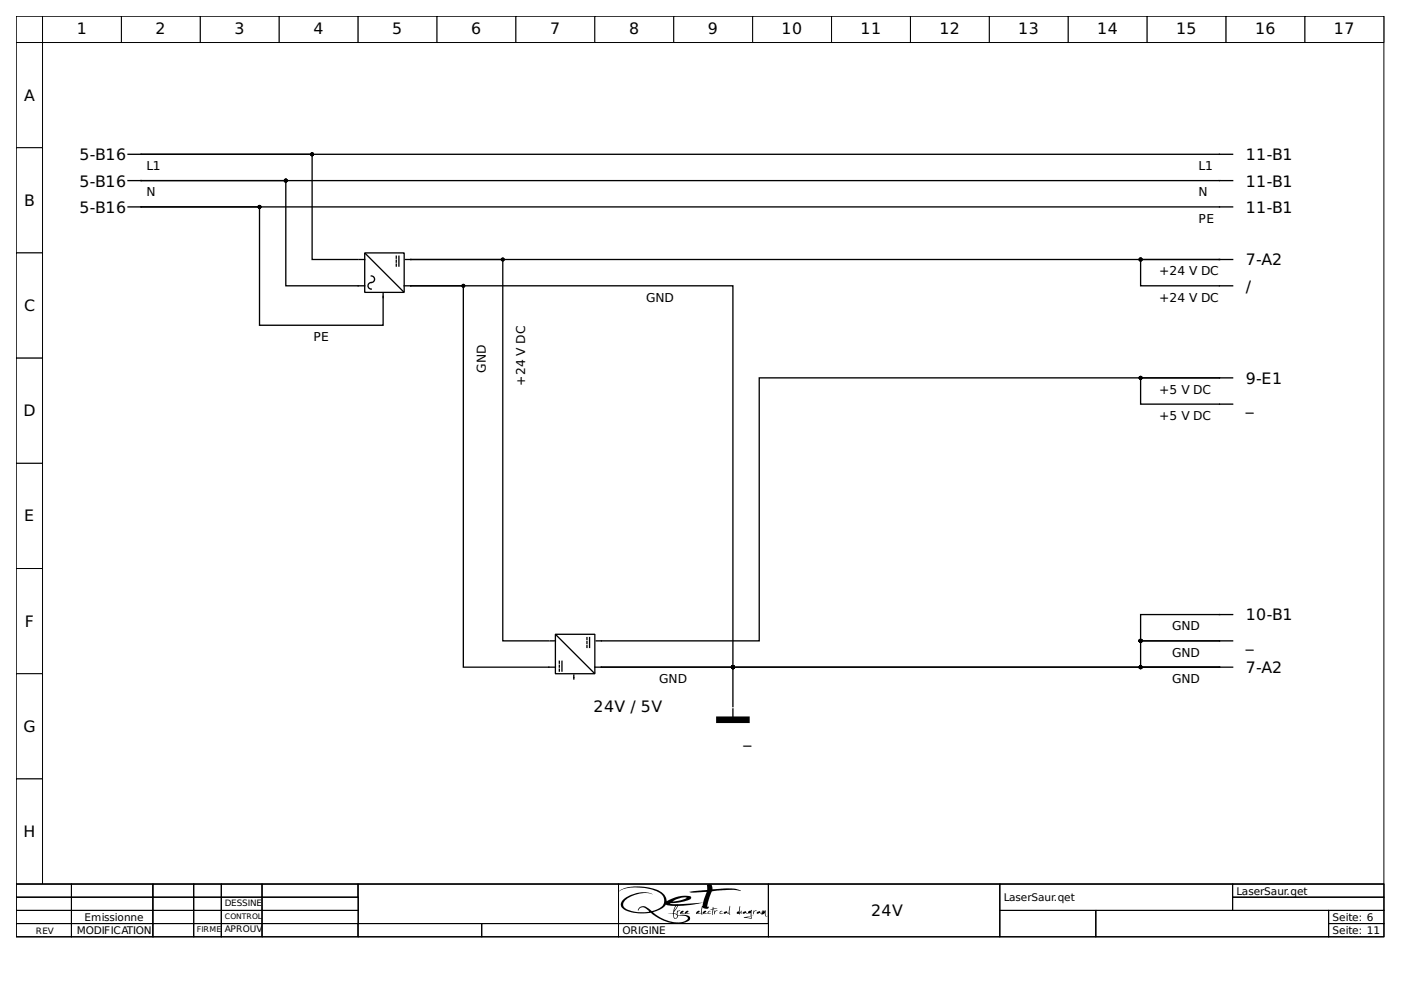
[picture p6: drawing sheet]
<svg xmlns="http://www.w3.org/2000/svg" width="297mm" height="210mm" viewBox="0 0 297 210" stroke-linecap="round" stroke-linejoin="round" font-family="sans-serif">
<path d="M3.4 3.4h290v184.1h-290z" fill="none" stroke="#000" stroke-width=".21"/>
<g fill="#fff" stroke="#000" stroke-width=".21">
<path d="M3.4 3.4h5.6v5.6h-5.6z"/>
<path d="M9 3.4h16.7v5.6h-16.7z"/>
<path d="M25.7 3.4h16.8v5.6h-16.8z"/>
<path d="M42.5 3.4h16.7v5.6h-16.7z"/>
<path d="M59.2 3.4h16.7v5.6h-16.7z"/>
<path d="M75.9 3.4h16.8v5.6h-16.8z"/>
<path d="M92.7 3.4h16.7v5.6h-16.7z"/>
<path d="M109.4 3.4h16.7v5.6h-16.7z"/>
<path d="M126.1 3.4h16.7v5.6h-16.7z"/>
<path d="M142.8 3.4h16.8v5.6h-16.8z"/>
<path d="M159.6 3.4h16.7v5.6h-16.7z"/>
<path d="M176.3 3.4h16.7v5.6h-16.7z"/>
<path d="M193 3.4h16.8v5.6h-16.8z"/>
<path d="M209.8 3.4h16.7v5.6h-16.7z"/>
<path d="M226.5 3.4h16.7v5.6h-16.7z"/>
<path d="M243.2 3.4h16.8v5.6h-16.8z"/>
<path d="M260 3.4h16.7v5.6h-16.7z"/>
<path d="M276.7 3.4h16.7v5.6h-16.7z"/>
<path d="M3.4 9h5.6v22.3h-5.6z"/>
<path d="M3.4 31.3h5.6v22.3h-5.6z"/>
<path d="M3.4 53.6h5.6v22.3h-5.6z"/>
<path d="M3.4 75.9h5.6v22.3h-5.6z"/>
<path d="M3.4 98.2h5.6v22.3h-5.6z"/>
<path d="M3.4 120.5h5.6v22.3h-5.6z"/>
<path d="M3.4 142.8h5.6v22.4h-5.6z"/>
<path d="M3.4 165.2h5.6v22.3h-5.6z"/>
<path d="M3.4 187.5h290v11.1h-290z"/>
<path d="M3.4 187.5h11.7v2.7h-11.7z"/>
</g>
<path d="M3.4 187.5h11.7v2.7h-11.7z" fill="none" stroke="#000" stroke-width=".21"/>
<path d="M15.1 187.5h17.3v2.7h-17.3z" fill="#fff" stroke="#000" stroke-width=".21"/>
<path d="M15.1 187.5h17.3v2.7h-17.3z" fill="none" stroke="#000" stroke-width=".21"/>
<path d="M32.4 187.5h8.7v2.7h-8.7z" fill="#fff" stroke="#000" stroke-width=".21"/>
<path d="M32.4 187.5h8.7v2.7h-8.7z" fill="none" stroke="#000" stroke-width=".21"/>
<path d="M41.1 187.5h5.8v2.7h-5.8z" fill="#fff" stroke="#000" stroke-width=".21"/>
<path d="M41.1 187.5h5.8v2.7h-5.8z" fill="none" stroke="#000" stroke-width=".21"/>
<path d="M46.9 187.5h8.7v2.7h-8.7z" fill="#fff" stroke="#000" stroke-width=".21"/>
<path d="M46.9 187.5h8.7v2.7h-8.7z" fill="none" stroke="#000" stroke-width=".21"/>
<path d="M55.6 187.5h20.3v2.7h-20.3z" fill="#fff" stroke="#000" stroke-width=".21"/>
<path d="M55.6 187.5h20.3v2.7h-20.3z" fill="none" stroke="#000" stroke-width=".21"/>
<path d="M75.9 187.5h55.2v8.3h-55.2z" fill="#fff" stroke="#000" stroke-width=".21"/>
<path d="M75.9 187.5h55.2v8.3h-55.2z" fill="none" stroke="#000" stroke-width=".21"/>
<path d="M131.1 187.5h31.8v8.3h-31.8z" fill="#fff" stroke="#000" stroke-width=".21"/>
<g fill="#000">
<path d="M144.4 193.2l.5-.1v.1l-.6 .4a.72 .72 0 0 0 1-.3l.5-.2 .2 .1-.1 .2-.6 .2h1l-.8 .2-.3-.2-.9 .2-.1-.2zM149.1 193.3l.5-.2 .1 .1-.6 .4a.97 .97 0 0 0 1.2-.4h.4l-.3 .1-.2 .4 .6-.1a.67 .67 0 0 1-.8 0l-.9 .2-.2-.1zM150.6 192.8l.5-.1v-.4l.2 .3h.5l.2 .1a.7 .7 0 0 0-.7 .2 .7 .7 0 0 0-.2 .7l-.1 .4 .1-1.2zM151.5 193l.1 .2 .6-.1a.58 .58 0 0 0-.7 .8l-.1-.5zM152.7 193.2h.5a.37 .37 0 0 0-.5 .4h.7l-.8 .1zM154.7 192.1v1.3l.1 .2h-.1l.1 .3h-.1a1.03 1.03 0 0 0-1.2-.2v-.3l.6-.2 .1 .2 .2 .2zM156.9 192.1l-.1 1.4 .4-.4v.6l-.2-.3-.1 .5-.7-.2v-.1l.4-.4zM159.8 193.1h.6a.59 .59 0 0 0-.6 .8zM160.5 193.4l.6-.3 .1 .3 .2 .2 .2-.6 .1 .5 .2-.5 .1 .3 .3-.3a1.18 1.18 0 0 0 .3 1.2l.2-.1-.5 .2-.2-.8-.2 .3-.1-.1-.2 .3a.83 .83 0 0 0-1.1-.3z"/>
<path d="M144.4 193.2l-.2 .5 .3 .1 .7-.2 .3 .2 .8-.2h-1l.7-.4a.52 .52 0 0 0-.9 .4l-.8 .1 .6-.4-.1-.2zM144.4 193.2l.4-.1 .1 .2-.5 .4 .7-.1 .7-.5 .1 .1v.2l-.6 .2h1l-.8 .2-.3-.2a.66 .66 0 0 1-1 0z"/>
<path d="M149.1 193.3l-.2 .4 .2 .1 .9-.2 .4 .2 .4-.2-.6 .1 .2-.4h.3l-.1-.2-.3 .1-.3 .4h-.3h-.6l.5-.2v-.3zM149.1 193.3l.3-.2 .3 .1-.1 .2-.5 .2 .2 .1a.78 .78 0 0 0 1-.5l.4 .1a.29 .29 0 0 0-.4 0 .29 .29 0 0 0 0 .4l.5-.1-.4 .2-.4-.2-.9 .2-.2-.1z"/>
<path d="M131.2 189l1.7-.7 2.9-.1a8.9 8.9 0 0 1 4.2 1.2l.3 .3a1.91 1.91 0 0 1-1.2 3.2l-1 .2a1.89 1.89 0 0 0-2.6-.7l-.3 .5 .1 .2a1.04 1.04 0 0 1 .8-.7 1.04 1.04 0 0 1 1 .4l.5 .4v.1a8.1 8.1 0 0 1-5-.7l-.5-.7v-.3l.7-.9 .9-.6 2.3-.7h1.3l1.1 .2-1.4-.4a7.1 7.1 0 0 0-3.9 .9 1.81 1.81 0 0 0-1.3 2.2 5.9 5.9 0 0 0 4.3 1.4l1.9-.2 1.7 1.2a6.3 6.3 0 0 0 6.5 .4 .7 .7 0 0 0 0-.8 .7 .7 0 0 0-.7-.3l-1.7 .1-.2-.2 .1-.6 .5-.2-.1-.1-.5 .1-.1 .7-.7-.3 1-1.4 2.8-.3 2.5-.4-.5 2.2h-.9l.6-.2 .1-.2-.2-.1-.3 .1-.3 .4 .2 .2 .8-.2 .3 .3-.1-.4 .2-1.2 .1 .2 .5 .2 .6-.2v-.3l-.2 .1v-.5l.9-2.8 4.3-.3 1.9 .2-1.6-.5-4.4 .2-.2-1a.58 .58 0 0 0-.8-.1 .58 .58 0 0 0-.2 .8v.4l-3.8 .4 .7 .2 3-.2-.7 2.3-5.1 .3h-1.4l-.6-.2 2.3-.2 2.1-.7 .1-.5-.8-.2-2 .2-2.3 1-.1-.4a3.7 3.7 0 0 0-3.3-2.4 10.6 10.6 0 0 0-6.2 .3zM131.2 189a7.8 7.8 0 0 1 6.3-.8l2.2 .6a2.62 2.62 0 0 1 1.7 2.3l.7-.4a6.4 6.4 0 0 1 4.3-.6l.1 .4a8 8 0 0 1-4.1 1h-.4l.6 .2h1.4l5.1-.3 .7-2.3-3 .2-.7-.2 3.8-.4v-1l.2-.2a.84 .84 0 0 1 1 1.1l2.7-.2a6.1 6.1 0 0 1 3.2 .4l.1 .1-2.2-.2-3.8 .3a5.3 5.3 0 0 0-1.1 2.6v.7h.3l-.1 .2-.3 .2a.69 .69 0 0 1-.9-.4l-.2 1.2 .1 .4-.3-.3-.8 .2-.2-.2 .3-.4 .3-.1 .2 .1-.1 .2-.6 .2h.9l.5-2.2-2.5 .4-2.8 .3-.9 1.5 .6 .2 .1-.8 .6 .1-.4 .1a.61 .61 0 0 0 0 .9l1-.1 .9 .1 .5 .2 .1 .4a1.37 1.37 0 0 1-1.4 1l-1.4 .1-1-.1a15.6 15.6 0 0 1-4.7-2.2l-2.7 .1-1.5-.2-1.2-.5a1.21 1.21 0 0 1-.8-1.2 3.8 3.8 0 0 1 3-2.2l2.2-.3 .9 .1 .7 .3a5.9 5.9 0 0 0-6.1 1.6 1.08 1.08 0 0 0 .8 1.7l2.4 .5 2.2-.1-.8-.7-.6-.2-.6 .2-.5 .4a1.11 1.11 0 0 1 1.4-.9l1.6 1.1 2-.9a1.41 1.41 0 0 0 .6-1.2 2.19 2.19 0 0 0-1.9-2.3l-1.9-.5a8 8 0 0 0-5.9 .8zM142.6 191.1l1.5-.7 1-.1h.5a6.5 6.5 0 0 1-2.9 .8zM142.6 191.1l1.8-.2 1.2-.6h-.5l-1 .1zM138.5 193.4a5.3 5.3 0 0 0 2.6-1.5l.1-.1 2 .3-.5 1.5-1.1 .2 1.1-.1a.96 .96 0 0 0 .5 1.1l.5-.5a1.17 1.17 0 0 1 1.4-.1 .66 .66 0 0 1 .7 .6l-.3 .4-.7 .3a7.5 7.5 0 0 1-6-1.8zM138.4 193.4a8.7 8.7 0 0 0 3.9 2 3.5 3.5 0 0 0 3.5-.6 1.11 1.11 0 0 0-1.3-.7l-.7 .1-.4 .5h-.5l-.2-1-1.1 .1 1.1-.2 .5-1.5-2-.3a3.4 3.4 0 0 1-2.5 1.5zM143.4 192.1h.2l-.6 1zM143.3 192.1l-.3 1 .6-1zM142.9 193.7l.6 .3 .1 .3a.37 .37 0 0 1-.2 .3 .37 .37 0 0 1-.4-.1zM142.9 193.7a.73 .73 0 0 0 .4 1l.3-.3v-.3z"/>
<path d="M131.2 189h.1a9.2 9.2 0 0 1 6.1-.6 4.4 4.4 0 0 1 3.3 1.9 1.98 1.98 0 0 1-1.6 2.6l-1 .2a2.07 2.07 0 0 0-2.3-.8l-.4 .4-.2 .3a1.2 1.2 0 0 1 1.1-.7 1.2 1.2 0 0 1 1.1 .7l.2 .3a8.1 8.1 0 0 1-5-.7 1.14 1.14 0 0 1 .2-1.9 6.4 6.4 0 0 1 5.6-1.1 5.8 5.8 0 0 0-6.7 1.7 1.62 1.62 0 0 0 1.5 1.9 14.9 14.9 0 0 0 4.9 .4 7.4 7.4 0 0 0 7.9 1.7 .68 .68 0 0 0 .3-.9 .68 .68 0 0 0-.8-.4l-1.7 .1a.59 .59 0 0 1-.1-.6 .59 .59 0 0 1 .5-.4h-.6l-.1 .7-.7-.3 1-1.4 2.8-.3 2.5-.4-.1 .6a1.28 1.28 0 0 0-.4 1.2v.4h-.9l.7-.4h-.5l-.3 .5 1-.1 .2 .3h.2a1.53 1.53 0 0 1 0-1.6 .79 .79 0 0 0 1.3 .1v-.2l-.3 .1v-.3l.7-2.6a.51 .51 0 0 1 .7-.5 16.1 16.1 0 0 1 5.7 0 5.3 5.3 0 0 0-3.3-.5l-2.7 .2-.1-.5a.59 .59 0 0 0-.7-.7 .59 .59 0 0 0-.4 .9v.4l-3.8 .4 .7 .2 3-.2-.7 2.3-5.1 .3h-1.4l-.6-.2 1.9-.1a4.9 4.9 0 0 0 2.6-.9v-.4a6.5 6.5 0 0 0-5.1 1 3 3 0 0 0-2.8-2.7 10.9 10.9 0 0 0-6.8 .2zM142.6 191.1a4.1 4.1 0 0 1 3-.8 6.2 6.2 0 0 1-3 .8zM138.4 193.4a5.8 5.8 0 0 0 2.9-1.6l1.9 .3-.5 1.5-1.1 .2 1.1-.1v.5a.58 .58 0 0 0 .5 .6l.5-.5a1.88 1.88 0 0 1 2.1 .3 1.33 1.33 0 0 1-1.5 .9 8.2 8.2 0 0 1-5.9-2.1zM143.3 192.1h.2l-.5 1zM142.9 193.7a.59 .59 0 0 1 .7 .7l-.5 .3-.2-.4z"/>
<path d="M150.6 192.8h.5l-.1 1 .1 .2 .2-1.2 .8-.1-.3-.1h-.5l-.1-.3-.1 .4zM150.6 192.8l.5-.1 .1-.4 .1 .3h.5l.3 .1a.73 .73 0 0 0-.8 .2 .73 .73 0 0 0-.2 .7l-.1 .4 .1-1.2z"/>
<path d="M151.5 193v.9l.1-.6 .6-.2-.6 .1zM151.5 193l.1 .2 .6-.1a.61 .61 0 0 0-.7 .8z"/>
<path d="M152.7 193.2l-.1 .5 .8-.1h-.7l.1-.3 .4-.1zM152.7 193.2h.5l-.4 .1-.1 .3h.7l-.8 .1z"/>
<path d="M154.7 192.1l-.2 1.5-.3-.1-.1-.3-.5 .1-.1 .4 .5-.2 .8 .4-.1-.2 .1-.1-.1-.1zM154.7 192.1v1.4l.1 .1h-.1l.1 .3-.7-.4-.6 .2 .1-.4 .5-.1 .1 .3 .3 .1z"/>
<path d="M156.9 192.1l-.2 .8a.39 .39 0 0 1-.4 .5l-.1 .3 .7 .2 .1-.5 .2 .4v-.7l-.4 .4zM156.9 192.1l-.1 1.4 .4-.4v.7l-.2-.4-.1 .5-.7-.2 .1-.3a.39 .39 0 0 0 .4-.5z"/>
<path d="M157.6 193.3l-.1 .3 .1 .1 .5-.2 .3 .2 .8-.2v.7l-1.5 .3 1.6 .3v-.6l.5-.1-.5 .1v-1.3l-.2 .2-.3 .1-.2 .4-.4-.1-.1-.3zM157.6 193.3l.5-.1 .1 .3 .4 .1a.48 .48 0 0 1 .6-.5l.1-.2 .1 .1-.1 1.2 .5-.1-.5 .1v.6l-1.7-.3 1.6-.3v-.7l-.8 .2-.3-.2-.5 .2-.1-.1zM158.3 194.5l.9-.2v.4zM158.3 194.5l.9 .2v-.4z"/>
<path d="M157.5 193.4v.3h.2l.4-.2 .3 .2 .8-.2v.7l-1.6 .3 1.7 .3v-.6l.5-.1-.5 .1 .1-1.2-.1-.1-.1 .1a.62 .62 0 0 0-.7 .6l-.3-.1-.1-.3zM158.3 194.5l.9-.2v.4z"/>
<path d="M159.8 193v.9l.1-.6 .5-.2-.5 .1zM159.8 193l.1 .2 .5-.1v.1a.41 .41 0 0 0-.5 .4l-.1 .3z"/>
<path d="M160.5 193.4v.3l.5-.2 .5 .2v.3l.6-.4a.53 .53 0 0 0 .5 .7l.2-.2-.2 .1a1.06 1.06 0 0 1-.3-1.2l-.3 .3-.1-.3-.2 .5-.1-.5-.2 .6-.2-.1-.1-.4zM160.5 193.4l.6-.2 .1 .3 .2 .1 .2-.6 .1 .5 .2-.5 .1 .4 .3-.4v1.1l.2 .2 .3-.2-.5 .2-.2-.8-.2 .3-.1-.1-.3 .3v-.3l-.5-.2-.5 .2z"/>
</g>
<path d="M131.1 187.5h31.8v8.3h-31.8z" fill="none" stroke="#000" stroke-width=".21"/>
<path d="M162.9 187.5h49.1v11.1h-49.1z" fill="#fff" stroke="#000" stroke-width=".21"/>
<path d="M162.9 187.5h49.1v11.1h-49.1z" fill="none" stroke="#000" stroke-width=".21"/>
<path d="M212 187.5h49.3v5.5h-49.3z" fill="#fff" stroke="#000" stroke-width=".21"/>
<path d="M212 187.5h49.3v5.5h-49.3z" fill="none" stroke="#000" stroke-width=".21"/>
<path d="M261.3 187.5h32.1v2.7h-32.1z" fill="#fff" stroke="#000" stroke-width=".21"/>
<path d="M261.3 187.5h32.1v2.7h-32.1z" fill="none" stroke="#000" stroke-width=".21"/>
<path d="M3.4 190.2h11.7v2.8h-11.7z" fill="#fff" stroke="#000" stroke-width=".21"/>
<path d="M3.4 190.2h11.7v2.8h-11.7z" fill="none" stroke="#000" stroke-width=".21"/>
<path d="M15.1 190.2h17.3v2.8h-17.3z" fill="#fff" stroke="#000" stroke-width=".21"/>
<path d="M15.1 190.2h17.3v2.8h-17.3z" fill="none" stroke="#000" stroke-width=".21"/>
<path d="M32.4 190.2h8.7v2.8h-8.7z" fill="#fff" stroke="#000" stroke-width=".21"/>
<path d="M32.4 190.2h8.7v2.8h-8.7z" fill="none" stroke="#000" stroke-width=".21"/>
<path d="M41.1 190.2h5.8v2.8h-5.8z" fill="#fff" stroke="#000" stroke-width=".21"/>
<path d="M41.1 190.2h5.8v2.8h-5.8z" fill="none" stroke="#000" stroke-width=".21"/>
<path d="M46.9 190.2h8.7v2.8h-8.7z" fill="#fff" stroke="#000" stroke-width=".21"/>
<path d="M46.9 190.2h8.7v2.8h-8.7z" fill="none" stroke="#000" stroke-width=".21"/>
<path d="M55.6 190.2h20.3v2.8h-20.3z" fill="#fff" stroke="#000" stroke-width=".21"/>
<path d="M55.6 190.2h20.3v2.8h-20.3z" fill="none" stroke="#000" stroke-width=".21"/>
<path d="M261.3 190.2h32.1v2.8h-32.1z" fill="#fff" stroke="#000" stroke-width=".21"/>
<path d="M261.3 190.2h32.1v2.8h-32.1z" fill="none" stroke="#000" stroke-width=".21"/>
<path d="M3.4 193h11.7v2.8h-11.7z" fill="#fff" stroke="#000" stroke-width=".21"/>
<path d="M3.4 193h11.7v2.8h-11.7z" fill="none" stroke="#000" stroke-width=".21"/>
<path d="M15.1 193h17.3v2.8h-17.3z" fill="#fff" stroke="#000" stroke-width=".21"/>
<path d="M15.1 193h17.3v2.8h-17.3z" fill="none" stroke="#000" stroke-width=".21"/>
<path d="M32.4 193h8.7v2.8h-8.7z" fill="#fff" stroke="#000" stroke-width=".21"/>
<path d="M32.4 193h8.7v2.8h-8.7z" fill="none" stroke="#000" stroke-width=".21"/>
<path d="M41.1 193h5.8v2.8h-5.8z" fill="#fff" stroke="#000" stroke-width=".21"/>
<path d="M41.1 193h5.8v2.8h-5.8z" fill="none" stroke="#000" stroke-width=".21"/>
<path d="M46.9 193h8.7v2.8h-8.7z" fill="#fff" stroke="#000" stroke-width=".21"/>
<path d="M46.9 193h8.7v2.8h-8.7z" fill="none" stroke="#000" stroke-width=".21"/>
<path d="M55.6 193h20.3v2.8h-20.3z" fill="#fff" stroke="#000" stroke-width=".21"/>
<path d="M55.6 193h20.3v2.8h-20.3z" fill="none" stroke="#000" stroke-width=".21"/>
<path d="M212 193h20.3v5.6h-20.3z" fill="#fff" stroke="#000" stroke-width=".21"/>
<path d="M212 193h20.3v5.6h-20.3z" fill="none" stroke="#000" stroke-width=".21"/>
<path d="M232.3 193h49.4v5.6h-49.4z" fill="#fff" stroke="#000" stroke-width=".21"/>
<path d="M232.3 193h49.4v5.6h-49.4z" fill="none" stroke="#000" stroke-width=".21"/>
<path d="M281.7 193h11.7v2.8h-11.7z" fill="#fff" stroke="#000" stroke-width=".21"/>
<path d="M281.7 193h11.7v2.8h-11.7z" fill="none" stroke="#000" stroke-width=".21"/>
<path d="M3.4 195.8h11.7v2.8h-11.7z" fill="#fff" stroke="#000" stroke-width=".21"/>
<path d="M3.4 195.8h11.7v2.8h-11.7z" fill="none" stroke="#000" stroke-width=".21"/>
<path d="M15.1 195.8h17.3v2.8h-17.3z" fill="#fff" stroke="#000" stroke-width=".21"/>
<path d="M15.1 195.8h17.3v2.8h-17.3z" fill="none" stroke="#000" stroke-width=".21"/>
<path d="M32.4 195.8h8.7v2.8h-8.7z" fill="#fff" stroke="#000" stroke-width=".21"/>
<path d="M32.4 195.8h8.7v2.8h-8.7z" fill="none" stroke="#000" stroke-width=".21"/>
<path d="M41.1 195.8h5.8v2.8h-5.8z" fill="#fff" stroke="#000" stroke-width=".21"/>
<path d="M41.1 195.8h5.8v2.8h-5.8z" fill="none" stroke="#000" stroke-width=".21"/>
<path d="M46.9 195.8h8.7v2.8h-8.7z" fill="#fff" stroke="#000" stroke-width=".21"/>
<path d="M46.9 195.8h8.7v2.8h-8.7z" fill="none" stroke="#000" stroke-width=".21"/>
<path d="M55.6 195.8h20.3v2.8h-20.3z" fill="#fff" stroke="#000" stroke-width=".21"/>
<path d="M55.6 195.8h20.3v2.8h-20.3z" fill="none" stroke="#000" stroke-width=".21"/>
<path d="M75.9 195.8h26.2v2.8h-26.2z" fill="#fff" stroke="#000" stroke-width=".21"/>
<path d="M75.9 195.8h26.2v2.8h-26.2z" fill="none" stroke="#000" stroke-width=".21"/>
<path d="M102.1 195.8h29v2.8h-29z" fill="#fff" stroke="#000" stroke-width=".21"/>
<path d="M102.1 195.8h29v2.8h-29z" fill="none" stroke="#000" stroke-width=".21"/>
<path d="M131.1 195.8h31.8v2.8h-31.8z" fill="#fff" stroke="#000" stroke-width=".21"/>
<path d="M131.1 195.8h31.8v2.8h-31.8z" fill="none" stroke="#000" stroke-width=".21"/>
<path d="M281.7 195.8h11.7v2.8h-11.7z" fill="#fff" stroke="#000" stroke-width=".21"/>
<path d="M281.7 195.8h11.7v2.8h-11.7z" fill="none" stroke="#000" stroke-width=".21"/>
<g fill="none" stroke="#000" stroke-width=".28">
<path d="M27.1 38.3h2.8M27.1 32.7h2.8M29.9 32.7h36.3v22.3h9.7M29.9 38.3h30.7v22.3h16.7M29.9 32.7h231.4M261.3 38.3h-231.4M27.1 43.9h2.8M29.9 43.9h25.1v25.1h26.2v-6.7M29.9 43.9h231.4M76.2 55h1.1M77.3 53.6h8.4v8.4h-8.4zM77.5 53.8l8.1 8.1"/>
<path d="M78.7 59.9a.7 .7 0 0 0-.7 .7 .7 .7 0 0 0 .7 .7M78.7 58.5a.7 .7 0 0 1 .7 .7 .7 .7 0 0 1-.6 .7M84 54.3v.4M84 55.2v.4M84 56v.4M84.6 54.3v2.1M86 55h1.1M87.1 55h19.5v80.9h9.8M87.1 55h171.5M258.6 55h-16.8v5.6h19.5M258.6 55h2.7M85.7 60.6h1.4"/>
<path d="M87.1 60.6h11.1v80.9h19.6M87.1 60.6h68.3v80.9h103.2M258.6 80.1h-97.6v55.8h-34.6M258.6 80.1h-16.8v5.6h19.5M258.6 80.1h2.7M116.6 135.9h1.2M117.8 134.5h8.3v8.3h-8.3zM117.9 134.6l8.1 8.1M124.4 135.2v.4M124.4 136v.4M124.4 136.9v.4M125 135.2v2.1"/>
<path d="M258.6 135.9h-16.8v5.6h16.8M258.6 135.9h2.7M261.3 130.3h-19.5v5.6h16.8M118.6 140.2v.4M118.6 141v.5M118.6 141.9v.4M119.1 140.2v2.1M121.7 143.1v.9M126.1 141.5h1.4M127.5 141.5h131.1M127.5 141.5h27.9v8.3M155.4 150.3v2.1"/>
<path d="M258.6 141.5h2.7"/>
</g>
<g fill="#000" stroke="#000" stroke-width=".28">
<circle cx="60.6" cy="38.3" r=".28"/>
<circle cx="66.2" cy="32.7" r=".28"/>
<circle cx="55" cy="43.9" r=".28"/>
<circle cx="106.6" cy="55" r=".28"/>
<circle cx="241.8" cy="55" r=".28"/>
<circle cx="98.2" cy="60.6" r=".28"/>
<circle cx="241.8" cy="80.1" r=".28"/>
<circle cx="241.8" cy="135.9" r=".28"/>
<circle cx="155.4" cy="141.5" r=".28"/>
<circle cx="241.8" cy="141.5" r=".28"/>
</g>
<path d="M152.5 152.6h5.8" fill="none" stroke="#000" stroke-width="1.4"/>
<g font-size="3.3">
<text x="16.3" y="7.3">1</text>
<text x="33" y="7.3">2</text>
<text x="49.7" y="7.3">3</text>
<text x="66.5" y="7.3">4</text>
<text x="83.2" y="7.3">5</text>
<text x="99.9" y="7.3">6</text>
<text x="116.6" y="7.3">7</text>
<text x="133.4" y="7.3">8</text>
<text x="150.1" y="7.3">9</text>
<text x="165.7" y="7.3">10</text>
<text x="182.4" y="7.3">11</text>
<text x="199.2" y="7.3">12</text>
<text x="215.9" y="7.3">13</text>
<text x="232.6" y="7.3">14</text>
<text x="249.4" y="7.3">15</text>
<text x="266.1" y="7.3">16</text>
<text x="282.8" y="7.3">17</text>
<text x="5.1" y="21.3">A</text>
<text x="16.8" y="34">5-B16</text>
<text x="264.1" y="34">11-B1</text>
<text x="16.8" y="39.5">5-B16</text>
<text x="264.1" y="39.5">11-B1</text>
<text x="5.1" y="43.6">B</text>
<text x="16.8" y="45.1">5-B16</text>
<text x="264.1" y="45.1">11-B1</text>
<text x="264.1" y="56.3">7-A2</text>
<text x="5.1" y="66">C</text>
<text x="264.1" y="61.9">/</text>
<text x="264.1" y="81.4">9-E1</text>
<text x="5" y="88.3">D</text>
<text x="264.1" y="86.9">_</text>
<text x="5.1" y="110.6">E</text>
<text x="264.1" y="131.6">10-B1</text>
<text x="5.3" y="132.9">F</text>
<text x="264.1" y="137.1">_</text>
<text x="264.1" y="142.7">7-A2</text>
<text x="5" y="155.2">G</text>
<text x="125.8" y="150.9">24V / 5V</text>
<text x="157.6" y="157.6">_</text>
<text x="5" y="177.5">H</text>
<text x="184.7" y="194.2">24V</text>
</g>
<g font-size="2.6">
<text x="31" y="36.1">L1</text>
<text x="31" y="41.6">N</text>
<text x="254.1" y="41.6">N</text>
<text x="254.1" y="36.1">L1</text>
<text x="254.1" y="47.2">PE</text>
<text x="245.7" y="58.4">+24 V DC</text>
<text x="137" y="63.9">GND</text>
<text x="245.7" y="63.9">+24 V DC</text>
<text x="66.5" y="72.3">PE</text>
<text x="103" y="79" transform="rotate(-90 103 79)">GND</text>
<text x="111.3" y="81.8" transform="rotate(-90 111.3 81.8)">+24 V DC</text>
<text x="245.7" y="83.5">+5 V DC</text>
<text x="245.7" y="89">+5 V DC</text>
<text x="248.5" y="133.6">GND</text>
<text x="248.5" y="139.2">GND</text>
<text x="139.8" y="144.8">GND</text>
<text x="248.5" y="144.8">GND</text>
</g>
<g font-size="2.2">
<text x="212.8" y="191">LaserSaur.qet</text>
<text x="262.2" y="189.7">LaserSaur.qet</text>
<text x="17.9" y="195.2">Emissionne</text>
<text x="282.5" y="195.2">Seite: 6</text>
<text x="16.3" y="198">MODIFICATION</text>
<text x="132" y="198">ORIGINE</text>
<text x="282.5" y="198">Seite: 11</text>
</g>
<g font-size="1.9">
<text x="47.6" y="192.1">DESSINE</text>
<text x="47.7" y="197.7">APROUV</text>
<text x="7.6" y="198">REV</text>
</g>
<text font-size="1.7" x="41.7" y="197.6">FIRME</text>
<text font-size="1.6" x="47.6" y="194.8">CONTROL</text>
</svg>
